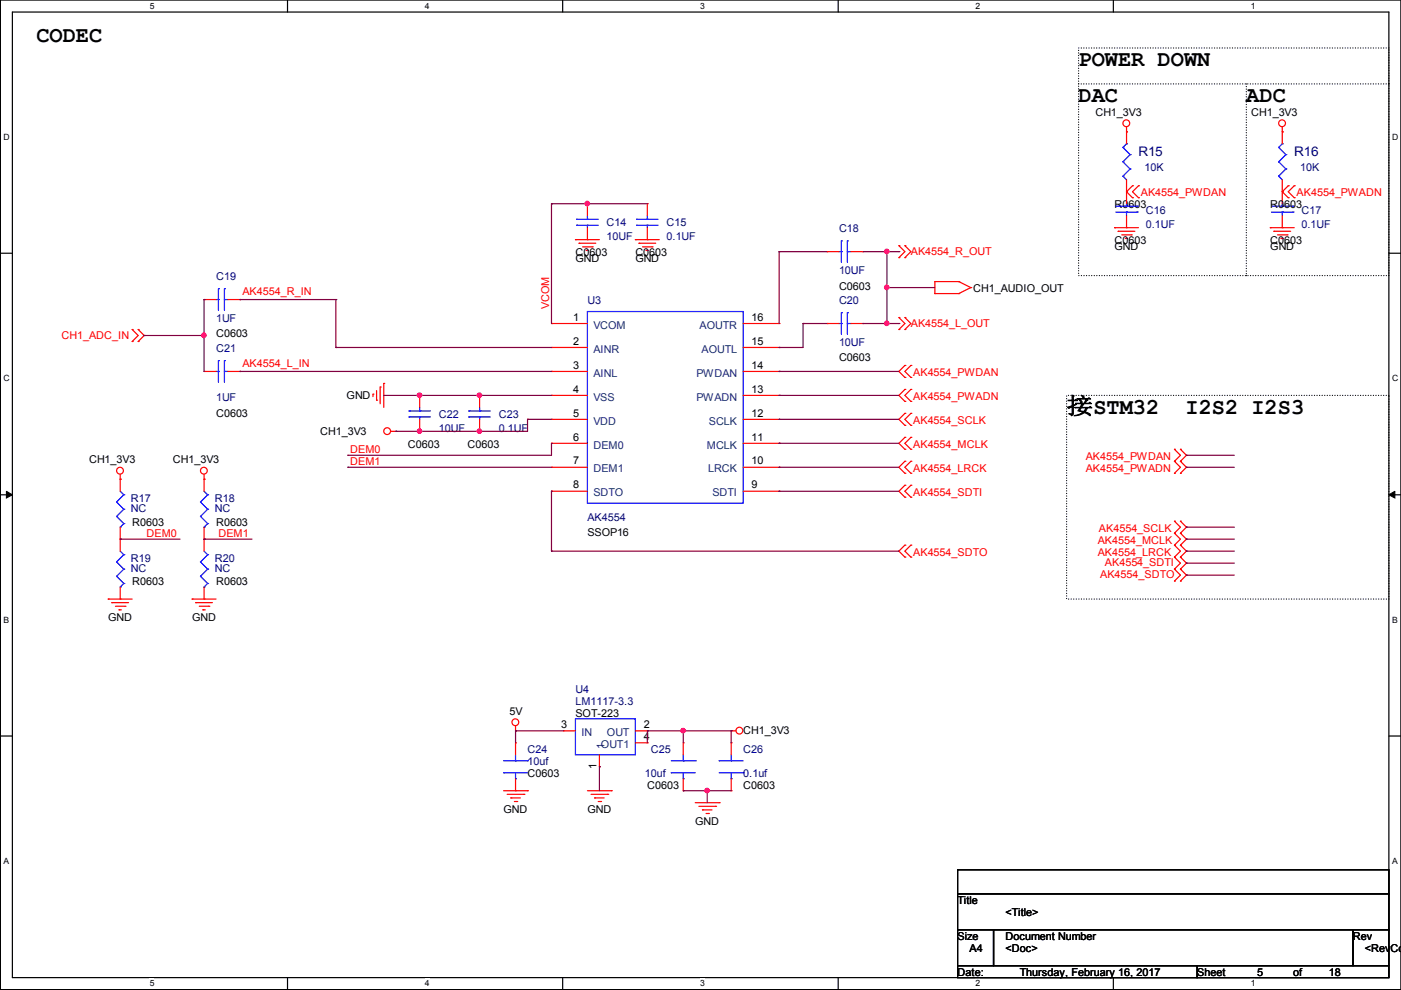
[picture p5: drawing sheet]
<svg xmlns="http://www.w3.org/2000/svg" width="297mm" height="210mm" viewBox="0 0 297 210" stroke-linecap="round" stroke-linejoin="round" font-family="sans-serif">
<path d="M.1 0h296.9v209.8h-296.9zM2.6 2.6h291.9v204.7h-291.9z" fill="none" stroke="#000" stroke-width=".25"/>
<g fill="#fff">
<path d="M31.7 .3h1v1.9h-1z"/>
<path d="M31.7 207.5h1v2h-1z"/>
</g>
<path d="M61 0v2.6M61 207.3v2.5" fill="none" stroke="#000" stroke-width=".25"/>
<g fill="#fff">
<path d="M90.1 .3h.9v1.9h-.9z"/>
<path d="M90.1 207.5h.9v2h-.9z"/>
</g>
<path d="M119.3 0v2.6M119.3 207.3v2.5" fill="none" stroke="#000" stroke-width=".25"/>
<g fill="#fff">
<path d="M148.4 .3h1v1.9h-1z"/>
<path d="M148.4 207.5h1v2h-1z"/>
</g>
<path d="M177.7 0v2.6M177.7 207.3v2.5" fill="none" stroke="#000" stroke-width=".25"/>
<g fill="#fff">
<path d="M206.8 .3h1v1.9h-1z"/>
<path d="M206.8 207.5h1v2h-1z"/>
</g>
<path d="M236.1 0v2.6M236.1 207.3v2.5" fill="none" stroke="#000" stroke-width=".25"/>
<g fill="#fff">
<path d="M265.2 .3h.9v1.9h-.9z"/>
<path d="M265.2 207.5h.9v2h-.9z"/>
<path d="M.8 28.1h1.1v2h-1.1z"/>
<path d="M295.1 28.1h1.2v2h-1.2z"/>
<path d="M.8 79.3h1.1v1.9h-1.1z"/>
<path d="M295.1 79.3h1.2v1.9h-1.2z"/>
</g>
<path d="M.1 53.7h2.5M294.5 53.7h2.5" fill="none" stroke="#000" stroke-width=".25"/>
<g fill="#fff">
<path d="M.8 130.5h1.1v1.9h-1.1z"/>
<path d="M295.1 130.5h1.1v1.9h-1.1z"/>
</g>
<path d="M.1 104.9h2.5M294.5 104.9h2.5" fill="none" stroke="#000" stroke-width=".25"/>
<path d="M1.4 104.2l1.2 .7-1.2 .7zM294.5 104.9l1.2-.7v1.4z" fill="#000" stroke="#000" stroke-width=".21"/>
<g fill="#fff">
<path d="M.8 181.6h1v2h-1z"/>
<path d="M295.1 181.6h1.1v2h-1.1z"/>
</g>
<path d="M.1 156.1h2.5M294.5 156.1h2.5M203 184.4h91.5v5.1h-91.5zM203 189.5h91.5v7.6h-91.5zM203 197.1h7.7v7.6h-7.7zM210.7 197.1h76.2v7.6h-76.2zM286.9 197.1h7.6v7.6h-7.6zM203 204.7h50.8v2.6h-50.8zM253.8 204.7h40.7v2.6h-40.7z" fill="none" stroke="#000" stroke-width=".25"/>
<path d="M228.7 10.2h65.8v48.2h-65.8zM228.7 17.8h65.8M264.2 17.8v40.6M294.5 17.8h.1M264.2 58.4h.1M226.1 83.8h68.4v43.2h-68.4z" fill="none" stroke="#000" stroke-width=".25" stroke-dasharray="0 .5"/>
<g fill="none" stroke="#f00" stroke-width=".25">
<path d="M238.8 28h.1M238.8 26.9v3.6M238.8 38.1v5.1M240.1 39.4h.1M240.1 39.4l-1.3 1.3M241.4 39.4h.1M241.4 39.4l-1.3 1.3 1.3 1.2M271.9 28h.1M271.9 26.9v3.6M271.9 38.1v5.1M273.1 39.4h.1M273.1 39.4l-1.2 1.3"/>
<path d="M274.4 39.4h.1M274.4 39.4l-1.3 1.3 1.3 1.2M122 50.8h.1M122 50.8h5.1M122.8 51.6h.1M122.8 51.6h3.5M123.5 52.3h2.1M124.3 53.1h.1M124.3 53.1h.5M124.5 50.8h.1M124.5 43.2h.1M124.5 43.2v2.5"/>
<path d="M124.5 48.3v2.5M125.6 52.3h.1M134.7 50.8h.1M134.7 50.8h5.1M135.5 51.6h.1M135.5 51.6h3.5M136.2 52.3h2.1M137 53.1h.1M137 53.1h.5M137.2 50.8h.1M137.2 43.2h.1M137.2 43.2v2.5"/>
<path d="M137.2 48.3v2.5M138.3 52.3h.1M175.3 53.4h.1M175.3 53.4h2.6M180.4 53.4h2.6M183 53.4h.1M190.6 54.6h.1M190.6 52.1h.1M190.6 52.1l1.3 1.3-1.3 1.2M191.9 54.6h.1M191.9 52.1h.1M191.9 52.1l1.2 1.3-1.2 1.2"/>
<path d="M198.2 59.7h.1M198.2 59.7h5.1M198.2 59.7v2.5M203.3 59.7h.1M203.3 59.7l2.5 1.3M236.3 48.3h.1M236.3 48.3h5.1M237.1 49h.1M237.1 49h3.5M237.8 49.8h2.1M238.6 50.6h.1M238.6 50.6h.5"/>
<path d="M238.8 40.7h.1M238.8 48.3h.1M238.8 45.7v2.6M238.8 40.7l1.3 1.2M239.9 49.8h.1M240.1 41.9h.1M241.4 41.9h.1M269.3 48.3h.1M269.3 48.3h5.1M270.1 49h.1M270.1 49h3.5M270.8 49.8h2.1"/>
<path d="M271.6 50.6h.1M271.6 50.6h.5M271.9 40.7h.1M271.9 48.3h.1M271.9 45.7v2.6M271.9 40.7l1.2 1.2M272.9 49.8h.1M273.1 41.9h.1M274.4 41.9h.1M28 72.4h.1M28 69.9h.1M28 69.9l1.3 1.2-1.3 1.3"/>
<path d="M29.3 69.9h.1M29.3 72.4h.1M29.3 69.9l1.3 1.2-1.3 1.3M43.3 63.5h.1M43.3 78.8h.1M43.3 63.5h2.5M43.3 78.8h2.5M48.3 63.5h2.6M48.3 78.8h2.6M50.9 63.5h.1M50.9 78.8h.1M116.9 68.6h.1"/>
<path d="M116.9 73.7h.1M116.9 78.8h.1M116.9 68.6h7.6M116.9 73.7h7.6M116.9 78.8h7.6M157.6 68.6h7.6M157.6 73.7h7.6M157.6 78.8h7.6M165.2 78.8h.1M165.2 73.7h.1M165.2 68.6h.1M175.3 68.6h.1"/>
<path d="M175.3 68.6h2.6M180.4 68.6h2.6M183 68.6h.1M190.6 69.9h.1M190.6 67.3h.1M190.6 67.3l1.3 1.3-1.3 1.3M191.9 77.5h.1M191.9 69.9h.1M191.9 67.3h.1M191.9 77.5l-1.3 1.3 1.3 1.2M191.9 67.3l1.2 1.3-1.2 1.3M193.1 77.5h.1"/>
<path d="M193.1 77.5l-1.2 1.3 1.2 1.2M198.2 62.2h.1M198.2 62.2h5.1M203.3 62.2h.1M205.8 61h.1M205.8 61l-2.5 1.2M79.1 83.6h.1M79.1 83.6v.5M79.8 84.9h.1M79.8 82.8v2.1M80.6 82.1h.1M80.6 82.1v3.5"/>
<path d="M81.4 81.3h.1M81.4 81.3v5.1M82.9 91.5h1M83.9 91.5h.1M89 91.5h.1M89 83.8h.1M89 83.8v2.6M89 88.9v2.6M101.7 91.5h.1M101.7 83.8h.1M101.7 83.8v2.6M101.7 88.9v2.6"/>
<path d="M116.9 83.8h.1M116.9 88.9h.1M116.9 94h.1M116.9 99.1h.1M116.9 83.8h7.6M116.9 88.9h7.6M116.9 94h7.6M116.9 99.1h7.6M157.6 83.8h7.6M157.6 88.9h7.6M157.6 94h7.6M157.6 99.1h7.6"/>
<path d="M165.2 99.1h.1M165.2 94h.1M165.2 88.9h.1M165.2 83.8h.1M191.9 80h.1M191.9 82.6h.1M191.9 85.1h.1M191.9 87.6h.1M191.9 90.2h.1M191.9 92.7h.1M191.9 95.3h.1M191.9 97.8h.1"/>
<path d="M191.9 82.6l-1.3 1.2 1.3 1.3M191.9 87.6l-1.3 1.3 1.3 1.3M191.9 92.7l-1.3 1.3 1.3 1.3M191.9 97.8l-1.3 1.3 1.3 1.2M193.1 80h.1M193.1 85.1h.1M193.1 82.6h.1M193.1 90.2h.1M193.1 87.6h.1M193.1 95.3h.1M193.1 92.7h.1M193.1 97.8h.1"/>
<path d="M193.1 82.6l-1.2 1.2 1.2 1.3M193.1 87.6l-1.2 1.3 1.2 1.3M193.1 92.7l-1.2 1.3 1.2 1.3M193.1 97.8l-1.2 1.3 1.2 1.2M249 97.8h.1M249 95.3h.1M249 97.8l1.3 1.3-1.3 1.2M249 95.3l1.3 1.2-1.3 1.3M250.3 97.8h.1M250.3 95.3h.1M250.3 97.8l1.2 1.3-1.2 1.2M250.3 95.3l1.2 1.2-1.2 1.3"/>
<path d="M25.5 101.6h.1M25.5 114.3h.1M25.5 100.6v3.6M25.5 111.8v5.1M43.3 101.6h.1M43.3 114.3h.1M43.3 100.6v3.6M43.3 111.8v5.1M116.9 104.2h.1M116.9 104.2h7.6M157.6 104.2h7.6M165.2 104.2h.1"/>
<path d="M191.9 100.3h.1M191.9 102.9h.1M191.9 105.4h.1M191.9 115.6h.1M191.9 118.1h.1M191.9 102.9l-1.3 1.3 1.3 1.2M191.9 115.6l-1.3 1.3 1.3 1.2M193.1 100.3h.1M193.1 105.4h.1M193.1 102.9h.1M193.1 118.1h.1M193.1 115.6h.1"/>
<path d="M193.1 102.9l-1.2 1.3 1.2 1.2M193.1 115.6l-1.2 1.3 1.2 1.2M249 100.3h.1M249 115.6h.1M249 113h.1M249 118.1h.1M249 110.5h.1M249 113l1.3 1.3-1.3 1.3M249 118.1l1.3 1.3-1.3 1.3M249 110.5l1.3 1.3-1.3 1.2M249 115.6l1.3 1.3-1.3 1.2M250.3 100.3h.1"/>
<path d="M250.3 113h.1M250.3 115.6h.1M250.3 118.1h.1M250.3 110.5h.1M250.3 113l1.2 1.3-1.2 1.3M250.3 118.1l1.2 1.3-1.2 1.3M250.3 110.5l1.2 1.3-1.2 1.2M250.3 115.6l1.2 1.3-1.2 1.2M22.9 127h.1M22.9 127h5.1M23.7 127.8h.1M23.7 127.8h3.6"/>
<path d="M24.5 128.5h2M25.2 129.3h.1M25.2 129.3h.5M25.5 127h.1M25.5 124.5v2.5M26.5 128.5h.1M40.7 127h.1M40.7 127h5.1M41.5 127.8h.1M41.5 127.8h3.5M42.2 128.5h2.1M43 129.3h.1"/>
<path d="M43 129.3h.5M43.3 127h.1M43.3 124.5v2.5M44.3 128.5h.1M249 120.7h.1M249 123.2h.1M249 120.7l1.3 1.2-1.3 1.3M250.3 120.7h.1M250.3 123.2h.1M250.3 120.7l1.2 1.2-1.2 1.3M109.3 155h.1M109.3 157.5h.1"/>
<path d="M109.3 153.9v1.1M109.3 157.5v2.5M119.5 155h.1M119.5 155h2.5M134.7 155h2.5M134.7 157.5h2.5M137.2 155h.1M137.2 157.5h.1M144.9 157.5h.1M144.9 157.5v2.5M155 155h.1M155 157.5h.1"/>
<path d="M155 155h1M155 157.5v2.5M106.8 167.7h5M107.5 168.4h3.6M108.3 169.2h.1M108.3 169.2h2M109.1 169.9h.5M109.3 167.7h.1M109.3 165.1v2.6M109.6 169.9h.1M111.1 168.4h.1M111.8 167.7h.1"/>
<path d="M124.5 167.7h5.1M125.3 168.4h3.6M126.1 169.2h.1M126.1 169.2h2M126.8 169.9h.5M127.1 162.6h.1M127.1 160v2.6M127.3 169.9h.1M128.9 168.4h.1M129.6 167.7h.1M144.9 167.7h.1M144.9 165.1v2.6"/>
<path d="M147.4 170.2h5.1M148.2 171h3.5M148.9 171.7h.1M148.9 171.7h2.1M149.7 172.5h.5M150.2 172.5h.1M151.7 171h.1M152.5 170.2h.1M155 167.7h.1M155 165.1v2.6"/>
<circle cx="238.8" cy="26.1" r=".72"/>
<circle cx="271.8" cy="26.1" r=".72"/>
<circle cx="25.4" cy="99.8" r=".72"/>
<circle cx="43.2" cy="99.8" r=".72"/>
<circle cx="82.1" cy="91.4" r=".72"/>
<circle cx="109.3" cy="153.1" r=".72"/>
<circle cx="156.8" cy="154.9" r=".72"/>
</g>
<g fill="none" stroke="#00f" stroke-width=".25">
<path d="M238.1 37.4h.1M238.1 34.3h.1M238.1 31.3h.1M238.1 37.4l.7 .7M238.1 34.3l1.5 1.5M238.1 31.3l1.5 1.5M238.8 30.5h.1M238.8 30.5l-.7 .8M239.6 35.8h.1M239.6 32.8h.1M239.6 35.8l-1.5 1.6M239.6 32.8l-1.5 1.5"/>
<path d="M271.1 37.4h.1M271.1 34.3h.1M271.1 31.3h.1M271.1 37.4l.8 .7M271.1 34.3l1.5 1.5M271.1 31.3l1.5 1.5M271.9 30.5h.1M271.9 30.5l-.8 .8M272.6 35.8h.1M272.6 32.8h.1M272.6 35.8l-1.5 1.6M272.6 32.8l-1.5 1.5"/>
<path d="M122.3 46.5h.1M122.3 47.8h.1M122.3 46.5h4.5M122.3 47.8h4.5M124.5 47.8h.1M124.5 46.5h.1M124.5 45.7v.8M124.5 47.8v.5M135 46.5h.1M135 47.8h.1M135 46.5h4.5M135 47.8h4.5"/>
<path d="M137.2 47.8h.1M137.2 46.5h.1M137.2 45.7v.8M137.2 47.8v.5M177.9 53.4h.5M178.4 53.4h.1M178.4 51.1h.1M178.4 51.1v4.5M179.7 51.1h.1M179.7 53.4h.1M179.7 53.4h.7M179.7 51.1v4.5"/>
<path d="M236.6 45h4.5M236.6 43.7h4.5M238.8 43.7h.1M238.8 45h.1M238.8 43.2v.5M238.8 45v.7M241.1 45h.1M241.1 43.7h.1M269.6 45h4.6M269.6 43.7h4.6M271.9 43.7h.1M271.9 45h.1"/>
<path d="M271.9 43.2v.5M271.9 45v.7M274.2 45h.1M274.2 43.7h.1M45.8 63.5h.5M45.8 78.8h.5M46.3 63.5h.1M46.3 61.2h.1M46.3 78.8h.1M46.3 76.5h.1M46.3 61.2v4.6M46.3 76.5v4.5"/>
<path d="M47.6 61.2h.1M47.6 63.5h.1M47.6 76.5h.1M47.6 78.8h.1M47.6 63.5h.7M47.6 61.2v4.6M47.6 76.5v4.5M47.6 78.8h.7M124.5 66.1h33.1v40.6h-33.1zM177.9 68.6h.5M178.4 68.6h.1M178.4 66.3h.1"/>
<path d="M178.4 66.3v4.6M179.7 66.3h.1M179.7 68.6h.1M179.7 66.3v4.6M179.7 68.6h.7M86.7 87.1h.1M86.7 88.4h.1M86.7 87.1h4.6M86.7 88.4h4.6M89 88.4h.1M89 87.1h.1M89 86.4v.7"/>
<path d="M89 88.4v.5M99.4 87.1h.1M99.4 88.4h.1M99.4 87.1h4.6M99.4 88.4h4.6M101.7 88.4h.1M101.7 87.1h.1M101.7 86.4v.7M101.7 88.4v.5M24.7 106.4h.1M24.7 109.5h.1M24.7 119.1h.1"/>
<path d="M24.7 106.4l1.5 1.6M24.7 109.5l1.5 1.5M24.7 119.1l1.5 1.6M25.5 111.8h.1M25.5 104.2l.7 .7M25.5 116.9l.7 .7M26.2 104.9h.1M26.2 108h.1M26.2 111h.1M26.2 117.6h.1M26.2 104.9l-1.5 1.5M26.2 108l-1.5 1.5"/>
<path d="M26.2 111l-.7 .8M26.2 117.6l-1.5 1.5M42.5 119.1h.1M42.5 106.4h.1M42.5 109.5h.1M42.5 119.1l1.5 1.6M42.5 106.4l1.5 1.6M42.5 109.5l1.5 1.5M43.3 111.8h.1M43.3 116.9l.7 .7M43.3 104.2l.7 .7M44 117.6h.1"/>
<path d="M44 104.9h.1M44 108h.1M44 111h.1M44 117.6l-1.5 1.5M44 104.9l-1.5 1.5M44 108l-1.5 1.5M44 111l-.7 .8M24.7 122.2h.1M24.7 122.2l1.5 1.5M25.5 124.5h.1M26.2 120.7h.1M26.2 123.7h.1"/>
<path d="M26.2 120.7l-1.5 1.5M26.2 123.7l-.7 .8M42.5 122.2h.1M42.5 122.2l1.5 1.5M43.3 124.5h.1M44 120.7h.1M44 123.7h.1M44 120.7l-1.5 1.5M44 123.7l-.7 .8M122 152.4h12.7v7.6h-12.7zM106.8 163.8h.1M106.8 163.8h5"/>
<path d="M106.8 161.3h5M109.3 161.3h.1M109.3 165.1h.1M109.3 160v1.3M109.3 163.8v1.3M111.8 161.3h.1M142.3 163.8h.1M142.3 163.8h5.1M142.3 161.3h5.1M144.9 161.3h.1M144.9 165.1h.1M144.9 160v1.3"/>
<path d="M144.9 163.8v1.3M147.4 161.3h.1M152.5 161.3h.1M152.5 163.8h5.1M152.5 161.3h5.1M155 161.3h.1M155 165.1h.1M155 160v1.3M155 163.8v1.3M157.6 163.8h.1"/>
</g>
<g fill="none" stroke="#800040" stroke-width=".25">
<path d="M116.9 43.2h.1M116.9 43.2v25.4M116.9 43.2h20.3M124.5 43.2h.1M165.2 53.4h.1M165.2 53.4v15.2M165.2 53.4h10.1M183 53.4h7.6M188 53.4h.1M188 53.4v15.2M190.6 53.4h.1M30.6 71.1h.1"/>
<path d="M30.6 71.1h12.7M43.3 63.5h.1M43.3 71.1h.1M43.3 63.5v15.3M50.9 78.8h.1M50.9 63.5h.1M50.9 78.8h66M50.9 63.5h20.3M71.2 73.7h.1M71.2 63.5h.1M71.2 73.7h45.7M71.2 63.5v10.2"/>
<path d="M165.2 73.7h.1M165.2 78.8h.1M165.2 78.8h25.4M170.3 68.6h.1M170.3 68.6v5.1h-5.1M170.3 68.6h5M183 68.6h7.6M188 68.6h.1M188 61h.1M188 61h10.2M190.6 68.6h.1M73.7 96.5h.1"/>
<path d="M73.7 99.1h.1M73.7 99.1h43.2M81.4 83.8h.1M81.4 83.8h35.5M83.9 91.5h.1M89 83.8h.1M89 91.5h.1M101.7 83.8h.1M101.7 91.5h.1M111.8 88.9h.1M111.8 88.9h5.1M111.8 88.9v2.6h-27.9"/>
<path d="M116.9 94h.1M116.9 94v2.5h-43.2M165.2 83.8h.1M165.2 88.9h.1M165.2 94h.1M165.2 99.1h.1M165.2 83.8h25.4M165.2 88.9h25.4M165.2 94h25.4M165.2 99.1h25.4M251.5 99.1h.1M251.5 96.5h.1"/>
<path d="M251.5 99.1h10.2M251.5 96.5h10.2M25.5 114.3h.1M25.5 114.3h12.7M43.3 114.3h.1M43.3 114.3h10.1M116.9 104.2h.1M116.9 116.9h.1M116.9 104.2v12.7M116.9 116.9h73.7M165.2 104.2h.1M165.2 104.2h25.4"/>
<path d="M251.5 111.8h.1M251.5 119.4h.1M251.5 114.3h.1M251.5 116.9h.1M251.5 116.9h10.2M251.5 114.3h10.2M251.5 111.8h10.2M251.5 119.4h10.2M251.5 121.9h.1M251.5 121.9h10.2M109.3 155h.1M109.3 155h10.2"/>
<path d="M109.3 155v2.5M137.2 155h.1M137.2 155h17.8M137.2 155v2.5M144.9 155h.1M144.9 155v2.5M155 155h.1M155 155v2.5M127.1 162.6h.1M127.1 162.6v5.1M144.9 167.7h.1M144.9 167.7h10.1"/>
<path d="M149.9 167.7h.1M149.9 167.7v2.5"/>
</g>
<g fill="#f0f" stroke="#f0f" stroke-width=".25">
<circle cx="124.5" cy="43.2" r=".47"/>
<circle cx="101.6" cy="83.8" r=".47"/>
<circle cx="101.6" cy="91.4" r=".47"/>
<circle cx="88.9" cy="91.4" r=".47"/>
<circle cx="88.9" cy="83.8" r=".47"/>
<circle cx="43.2" cy="71.1" r=".47"/>
<circle cx="149.9" cy="167.6" r=".47"/>
<circle cx="144.8" cy="154.9" r=".47"/>
<circle cx="188" cy="68.6" r=".47"/>
<circle cx="188" cy="53.3" r=".47"/>
<circle cx="188" cy="60.9" r=".47"/>
</g>
<g font-size="4.8">
<text x="7.7" y="9">CODEC</text>
<text x="228.7" y="14.1">POWER DOWN</text>
<text x="228.7" y="21.7">DAC</text>
<text x="264.2" y="21.7">ADC</text>
<text x="226.1" y="87.7">接STM32</text>
<text x="251.4" y="87.7">I2S2 I2S3</text>
</g>
<g font-size="2.8" fill="#000080">
<text x="241.4" y="33.1">R15</text>
<text x="274.4" y="33.1">R16</text>
</g>
<g font-size="2.3">
<text x="232.2" y="24.6">CH1_3V3</text>
<text x="265.3" y="24.6">CH1_3V3</text>
<text x="236.3" y="44.1">R0603</text>
<text x="269.3" y="44.1">R0603</text>
<text x="236.3" y="53">GND</text>
<text x="236.3" y="51.7">C0603</text>
<text x="269.3" y="53">GND</text>
<text x="269.3" y="51.7">C0603</text>
<text x="122" y="55.6">GND</text>
<text x="122" y="54.3">C0603</text>
<text x="134.7" y="55.6">GND</text>
<text x="134.7" y="54.3">C0603</text>
<text x="177.9" y="61.4">C0603</text>
<text x="206.3" y="61.9">CH1_AUDIO_OUT</text>
<text x="45.8" y="71.6">C0603</text>
<text x="121.5" y="68">1</text>
<text x="159.3" y="68">16</text>
<text x="121.5" y="73.1">2</text>
<text x="159.3" y="73.1">15</text>
<text x="177.9" y="76.6">C0603</text>
<text x="121.5" y="78.2">3</text>
<text x="121.5" y="83.2">4</text>
<text x="159.3" y="83.2">13</text>
<text x="159.3" y="78.2">14</text>
<text x="45.8" y="88.3">C0603</text>
<text x="73.5" y="84.5">GND</text>
<text x="121.5" y="88.3">5</text>
<text x="159.3" y="88.3">12</text>
<text x="67.9" y="92.1">CH1_3V3</text>
<text x="86.4" y="94.9">C0603</text>
<text x="99.1" y="94.9">C0603</text>
<text x="121.5" y="93.4">6</text>
<text x="159.3" y="93.4">11</text>
<text x="18.9" y="98.2">CH1_3V3</text>
<text x="36.7" y="98.2">CH1_3V3</text>
<text x="121.5" y="98.5">7</text>
<text x="159.3" y="98.5">10</text>
<text x="121.5" y="103.6">8</text>
<text x="159.3" y="103.6">9</text>
<text x="28" y="111.4">R0603</text>
<text x="45.8" y="111.4">R0603</text>
<text x="124.5" y="113.7">SSOP16</text>
<text x="28" y="124.1">R0603</text>
<text x="45.8" y="124.1">R0603</text>
<text x="22.9" y="131.8">GND</text>
<text x="40.7" y="131.8">GND</text>
<text x="108" y="151.6">5V</text>
<text x="119" y="154.4">3</text>
<text x="122" y="152.1">SOT-223</text>
<text x="136.5" y="154.4">2</text>
<text x="157.6" y="155.6">CH1_3V3</text>
<text x="136.5" y="156.9">4</text>
<text x="111.8" y="164.8">C0603</text>
<text x="126.5" y="163.1" transform="rotate(-90 126.5 163.1)">1</text>
<text x="137.2" y="167.3">C0603</text>
<text x="157.6" y="167.3">C0603</text>
<text x="106.8" y="172.4">GND</text>
<text x="124.5" y="172.4">GND</text>
<text x="147.4" y="174.9">GND</text>
<text x="203" y="191.7">Title</text>
<text x="213.2" y="194.2">&lt;Title&gt;</text>
<text x="203" y="199.3">Size</text>
<text x="205.6" y="201.9">A4</text>
<text x="213.2" y="199.3">Document Number</text>
<text x="213.2" y="201.9">&lt;Doc&gt;</text>
<text x="286.9" y="199.3">Rev</text>
<text x="289.4" y="201.9">&lt;RevCod</text>
<text x="203" y="206.9">Date:</text>
<text x="216.2" y="206.9">Thursday, February 16, 2017</text>
<text x="253.8" y="206.9">Sheet</text>
<text x="266.5" y="206.9">5</text>
<text x="274.2" y="206.9">of</text>
<text x="281.8" y="206.9">18</text>
</g>
<g font-size="2.3" fill="#f00">
<text x="241.9" y="41.6">AK4554_PWDAN</text>
<text x="274.9" y="41.6">AK4554_PWADN</text>
<text x="193.1" y="54">AK4554_R_OUT</text>
<text x="51.4" y="62.6">AK4554_R_IN</text>
<text x="116.4" y="65.5" transform="rotate(-90 116.4 65.5)">VCOM</text>
<text x="13" y="71.8">CH1_ADC_IN</text>
<text x="193.1" y="69.3">AK4554_L_OUT</text>
<text x="51.4" y="77.8">AK4554_L_IN</text>
<text x="193.6" y="79.7">AK4554_PWDAN</text>
<text x="193.6" y="84.8">AK4554_PWADN</text>
<text x="193.6" y="89.8">AK4554_SCLK</text>
<text x="193.6" y="94.9">AK4554_MCLK</text>
<text x="74.3" y="96">DEM0</text>
<text x="74.3" y="98.6">DEM1</text>
<text x="193.6" y="100">AK4554_LRCK</text>
<text x="230.2" y="100">AK4554_PWADN</text>
<text x="230.2" y="97.5">AK4554_PWDAN</text>
<text x="193.6" y="105.1">AK4554_SDTI</text>
<text x="31.1" y="113.8">DEM0</text>
<text x="46.3" y="113.8">DEM1</text>
<text x="233" y="112.7">AK4554_SCLK</text>
<text x="193.6" y="117.8">AK4554_SDTO</text>
<text x="232.7" y="115.2">AK4554_MCLK</text>
<text x="232.7" y="117.8">AK4554_LRCK</text>
<text x="233.3" y="122.6">AK4554_SDTO</text>
<text x="234.3" y="120.1">AK4554_SDTI</text>
</g>
<g font-size="2.3" fill="#000080">
<text x="242.7" y="36.3">10K</text>
<text x="275.7" y="36.3">10K</text>
<text x="128.6" y="47.9">C14</text>
<text x="141.3" y="47.9">C15</text>
<text x="242.9" y="45.4">C16</text>
<text x="275.9" y="45.4">C17</text>
<text x="128.6" y="51">10UF</text>
<text x="141.3" y="51">0.1UF</text>
<text x="177.9" y="49.2">C18</text>
<text x="242.9" y="48.4">0.1UF</text>
<text x="275.9" y="48.4">0.1UF</text>
<text x="45.8" y="59.4">C19</text>
<text x="177.9" y="58.1">10UF</text>
<text x="124.5" y="64.4">U3</text>
<text x="177.9" y="64.4">C20</text>
<text x="45.8" y="68.3">1UF</text>
<text x="45.8" y="74.6">C21</text>
<text x="177.9" y="73.3">10UF</text>
<text x="45.8" y="85">1UF</text>
<text x="93" y="88.6">C22</text>
<text x="105.7" y="88.6">C23</text>
<text x="93" y="91.6">10UF</text>
<text x="105.7" y="91.6">0.1UF</text>
<text x="27.8" y="106.4">R17</text>
<text x="45.6" y="106.4">R18</text>
<text x="27.8" y="108.6">NC</text>
<text x="45.6" y="108.6">NC</text>
<text x="124.5" y="110.4">AK4554</text>
<text x="27.8" y="119.1">R19</text>
<text x="45.6" y="119.1">R20</text>
<text x="27.8" y="121.3">NC</text>
<text x="45.6" y="121.3">NC</text>
<text x="122" y="147">U4</text>
<text x="122" y="149.5">LM1117-3.3</text>
<text x="111.8" y="159.7">C24</text>
<text x="138" y="159.7">C25</text>
<text x="157.6" y="159.7">C26</text>
<text x="111.8" y="162.2">10uf</text>
<text x="136.7" y="164.8">10uf</text>
<text x="157.6" y="164.8">0.1uf</text>
</g>
<g font-size="2.3" fill="#004080">
<text x="125.8" y="69.7">VCOM</text>
<text x="148.3" y="69.7">AOUTR</text>
<text x="125.8" y="74.8">AINR</text>
<text x="148.8" y="74.8">AOUTL</text>
<text x="125.8" y="79.9">AINL</text>
<text x="147.7" y="79.9">PWDAN</text>
<text x="125.8" y="84.9">VSS</text>
<text x="147.7" y="84.9">PWADN</text>
<text x="125.8" y="90">VDD</text>
<text x="125.8" y="95.1">DEM0</text>
<text x="149.9" y="95.1">MCLK</text>
<text x="150.3" y="90">SCLK</text>
<text x="125.8" y="100.2">DEM1</text>
<text x="150.1" y="100.2">LRCK</text>
<text x="125.8" y="105.3">SDTO</text>
<text x="151" y="105.3">SDTI</text>
<text x="123.3" y="156.1">IN</text>
<text x="127.4" y="158.6">OUT1</text>
<text x="128.2" y="158.8" transform="rotate(-90 128.2 158.8)">1</text>
<text x="128.7" y="156.1">OUT</text>
</g>
<g font-size="1.8">
<text x="31.7" y="1.9">5</text>
<text x="90.1" y="1.9">4</text>
<text x="148.4" y="1.9">3</text>
<text x="206.8" y="1.9">2</text>
<text x="265.2" y="1.9">1</text>
<text x=".8" y="29.7">D</text>
<text x="295.1" y="29.7">D</text>
<text x=".8" y="80.9">C</text>
<text x="295.1" y="80.9">C</text>
<text x=".8" y="132.1">B</text>
<text x="295.1" y="132.1">B</text>
<text x=".8" y="183.2">A</text>
<text x="295.1" y="183.2">A</text>
<text x="31.7" y="209.1">5</text>
<text x="90.1" y="209.1">4</text>
<text x="148.4" y="209.1">3</text>
<text x="206.8" y="209.1">2</text>
<text x="265.2" y="209.1">1</text>
</g>
</svg>
